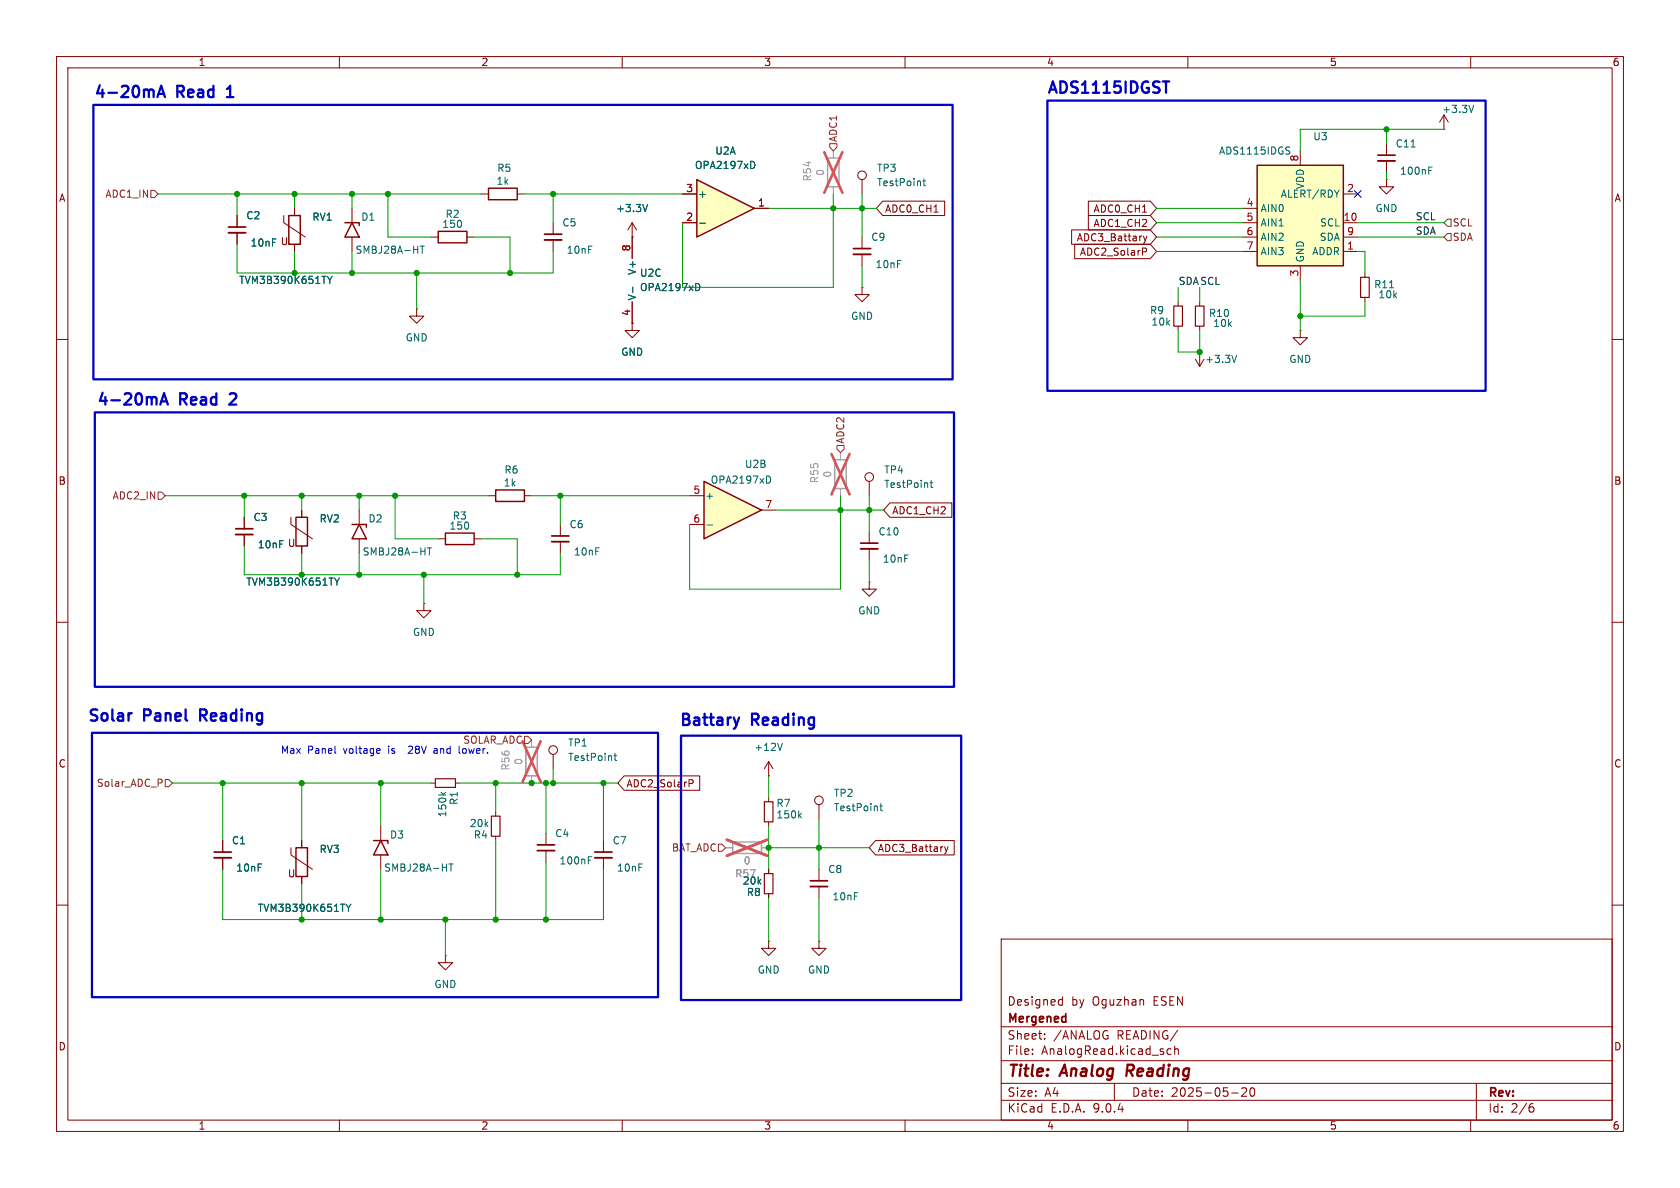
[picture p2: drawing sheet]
<svg xmlns="http://www.w3.org/2000/svg" width="297mm" height="210mm" viewBox="0 0 297 210" stroke-linecap="round" stroke-linejoin="round" font-family="sans-serif">
<g fill="none" stroke="#840000" stroke-width=".18">
<path d="M10 10h277v190h-277zM12 12h273v186h-273zM60 10v2M110 10v2M160 10v2M210 10v2M260 10v2M41.9 38.1v2M62.2 36.8v2.6M255.3 22.9h.1M255.3 20.3l-.8 1.3M255.3 20.3l.7 1.3"/>
<path d="M255.3 20.3v2.6M41.9 41.1v2.1M62.2 41.9v2.6M73.7 54.6v1.3h1.2l-1.2 1.3-1.3-1.3h1.3M73.7 54.6h.1M76.2 41.9h1.3M82.5 41.9h1.3M111.8 57.2v1.2h1.2l-1.2 1.3-1.3-1.3h1.3M111.8 57.2h.1M111.8 41.9v3.8M111.8 53.3v3.9M241.3 48.3v.7"/>
<path d="M241.3 52.6v.7M10 60h2M285 60h2M86.4 87.6h1.2M92.7 87.6h1.3M99.1 92.7v2M99.1 95.8v2M10 110h2M74.9 106.7v1.3h1.3l-1.3 1.2-1.2-1.2h1.2M74.9 106.7h.1M153.7 102.9v1.2h1.2l-1.2 1.3-1.3-1.3h1.3M153.7 102.9h.1"/>
<path d="M285 110h2M10 160h2M177 166h108v32h-108zM187.4 176.7l.4 .1M187.8 176.2v1.5M187.8 177.6l-.4 .1M285 160h2M60 198v2M110 198v2M160 198v2M177 194.5h108M177 191.5h108"/>
<path d="M177 187.5h108M177 181.5h108M182.5 186.3v.1M182.5 185.5v.1M184.7 183.6v.1M184.7 182.8v.1M197 191.5v3M207 185.5l-.4-.1-.3 .3v.4l.2 .2h.5M207.7 185.5l.2-.1 .3 .1 .1 .9M207.7 184.9v1.5M210 198v2M217.7 193.2h1.2"/>
<path d="M219.5 192.4l.6-.1 .2 .1 .1 .3-.9 1.1h.9M221.1 192.4l.2-.1a.81 .81 0 0 1 .6 .6 .81 .81 0 0 1-.3 .8l-.1 .1a.81 .81 0 0 1-.4-1.4zM260 198v2M261 191.5v6.5M270.6 195.7h.4l.2 .3-.1 .5-.5 .1M271 195.1l-.4 .1"/>
</g>
<path d="M199.4 188.2l-.3 2" fill="none" stroke="#840000" stroke-width=".4"/>
<path d="M40.4 40.1h3M97.5 94.7h3.1" fill="none" stroke="#840000" stroke-width=".3"/>
<path d="M40.4 41.1h3M97.5 95.8h3.1" fill="none" stroke="#840000" stroke-width=".33"/>
<path d="M260.5 18.6l-.4 1.3M74.3 43.5h.7M74.6 43.5v1.3M111.9 50.8v.9M123.3 50.1a.68 .68 0 0 1 .4 .6 .68 .68 0 0 1-.4 .7M245.7 50.9h.7" fill="none" stroke="#006464" stroke-width=".18"/>
<path d="M240.5 49h1.6v3.6h-1.6z" fill="none" stroke="#840000" stroke-width=".2"/>
<path d="M61 39.4h2.5v.5M62.2 39.4l1.3 2.5h-2.5zM77.5 40.9h5v2h-5zM87.6 86.6h5.1v2h-5.1z" fill="none" stroke="#840000" stroke-width=".25"/>
<path d="M146.3 27.9h2v5.1h-2z" fill="none" stroke="#a1a1a1" stroke-width=".25"/>
<path d="M147.3 26.7v1.2M147.3 33v1.3" fill="none" stroke="#a1a1a1" stroke-width=".18"/>
<path d="M145.7 26.9l3.2 7.2M148.9 26.9l-3.2 7.2" fill="none" stroke="#e65255" stroke-width=".46"/>
<path d="M124.5 85.1l10.1 5.1-10.1 5.1z" fill="#ffffc2"/>
<path d="M124.5 85.1l10.1 5.1-10.1 5.1z" fill="none" stroke="#840000" stroke-width=".25"/>
<path d="M121.9 87.6h2.6M121.9 92.7h2.6M134.6 90.2h2.6" fill="none" stroke="#840000" stroke-width=".18"/>
<path d="M125 92.8h1M135.8 84.1a.68 .68 0 0 1 .4 .7 .68 .68 0 0 1-.4 .6" fill="none" stroke="#006464" stroke-width=".18"/>
<path d="M147.6 81.3h2v5.1h-2z" fill="none" stroke="#a1a1a1" stroke-width=".25"/>
<path d="M148.6 80v1.3M148.6 86.4v1.2" fill="none" stroke="#a1a1a1" stroke-width=".18"/>
<path d="M147 80.2l3.2 7.2M150.2 80.2l-3.2 7.2" fill="none" stroke="#e65255" stroke-width=".46"/>
<path d="M222.2 29.2h15.3v17.8h-15.3z" fill="#ffffc2"/>
<path d="M51.1 38.1h2v5.1h-2zM86.4 33.3h5v2h-5zM222.2 29.2h15.3v17.8h-15.3zM78.7 94.2h5.1v2.1h-5.1zM52.3 149.9h2.1v5h-2.1zM66 148.6h2.6v.5M67.3 148.6l1.3 2.5h-2.6z" fill="none" stroke="#840000" stroke-width=".25"/>
<g fill="none" stroke="#840000" stroke-width=".18">
<path d="M50.2 38.1v1.3l3.8 2.5M52.1 36.8v1.3M85.1 34.3h1.3M91.4 34.3h1.3M152.4 31.8v2.5M219.7 36.8h2.5M219.7 39.4h2.5M229.9 26.7v2.5M237.5 39.4h2.5M237.5 34.3h2.5M245.1 31.8v1.2h1.3l-1.3 1.3-1.3-1.3h1.3M245.1 31.8h.1"/>
<path d="M245.1 25.4v2M245.1 28.4v2.1M52.1 43.2v1.3M152.4 50.8v1.3h1.3l-1.3 1.2-1.3-1.2h1.3M152.4 50.8h.1M208.3 53.3v.8M208.3 57.7v.7M219.7 41.9h2.5M219.7 44.5h2.5M229.9 58.4v1.3h1.2l-1.2 1.3-1.3-1.3h1.3M229.9 58.4h.1M229.9 47v2.5"/>
<path d="M237.5 41.9h2.5M237.5 44.5h2.5M211.3 63.5l.8 1.3M212.1 62.2h.1M212.1 62.2v2.6M212.9 63.5l-.8 1.3M77.5 95.3h1.2M83.8 95.3h1.3M76.2 138.4h.8M80.5 138.4h.8M39.4 148.6v2M39.4 151.6v2.1"/>
<path d="M51.4 149.9v1.2l3.8 2.6M53.3 148.6v1.3M53.3 154.9v1.3M67.3 146.1v2.5M67.3 151.1v2.6M87.6 143.5v.8M87.6 147.8v.8M78.7 168.9v1.3h1.3l-1.3 1.3-1.2-1.3h1.2M78.7 168.9h.1"/>
<circle cx="152.4" cy="31" r=".76"/>
</g>
<g fill="none" stroke="#006464" stroke-width=".18">
<path d="M163.2 32h.4M163.3 31.6v1.1l.3 .1M227.5 26h.5M227.8 26.6l.2 .3v.2M249.5 26h.7M252.6 30.1h.4M252.6 29.5h.6M57.9 48.8l.4 .7M58.3 49.5v.6M58.7 48.8l-.4 .7M218.6 62.8l-.4 1.3M61.2 159.8l.4 .7"/>
<path d="M62 159.8l-.4 .7M78 140.1l.4 .4M78.8 140.1l-.5 .3M79.4 152.7h.7M79.7 152.7v1.3M61.6 160.5v.6"/>
</g>
<path d="M243.6 27.4h3M37.8 150.6h3.1" fill="none" stroke="#840000" stroke-width=".3"/>
<path d="M243.6 28.4h3M37.8 151.6h3.1" fill="none" stroke="#840000" stroke-width=".33"/>
<path d="M207.5 54.1h1.5v3.6h-1.5zM77 137.7h3.5v1.5h-3.5zM86.9 144.3h1.5v3.5h-1.5z" fill="none" stroke="#840000" stroke-width=".2"/>
<path d="M123.2 31.8l10.1 5-10.1 5.1z" fill="#ffffc2"/>
<path d="M123.2 31.8l10.1 5-10.1 5.1zM52.3 91.4h2.1v5.1h-2.1zM62.2 92.7h2.6v.5M63.5 92.7l1.3 2.6h-2.6z" fill="none" stroke="#840000" stroke-width=".25"/>
<g fill="none" stroke="#840000" stroke-width=".18">
<path d="M41.9 38.1v2M52.1 36.8v1.3M97.8 39.4v2M111.8 39.4l-.8 1.2M111.8 39.4l.7 1.2M111.8 39.4v6.3M120.6 34.3h2.6M120.6 39.4h2.6M133.3 36.8h2.6M156.1 35.6h10.9v2.5h-10.9l-1.2-1.3zM192.4 38.1h11l1.1 1.3-1.1 1.2h-11zM192.4 35.6h11l1.1 1.2-1.1 1.3h-11z"/>
<path d="M41.9 41.1v2.1M52.1 43.2v1.3M97.8 42.4v2.1M111.8 41.9h.1M111.8 57.2h.1M111.8 53.3v3.9M152.4 41.9v2M152.4 45v2M189.4 40.6h14l1.1 1.3-1.1 1.3h-14zM190 43.2h13.4l1.1 1.3-1.1 1.2h-13.4zM202 43.9h.5l.2 .2-.1 .4h-.6M202.2 41.7l.3 .9"/>
<path d="M202.5 42.6l-.3 .4M202.8 41.7l-.3 .9M212.1 53.3v.8M212.1 57.7v.7M43.2 91.4v2.1M43.2 94.5v2M51.4 91.4v1.3l3.8 2.6M53.3 90.2v1.2M53.3 96.5v1.3M63.5 90.2v2.5M63.5 95.3v2.5M153.7 85.1v2.5"/>
<path d="M153.7 94v2M153.7 97v2.1M157.3 88.9h11v2.5h-11l-1.1-1.2zM97.8 133.4v2.5M110.3 137.2h13.4v2.5h-13.4l-1.1-1.3zM121.8 137.8h.5l.2 .3-.1 .3-.6 .1M135.9 137.2h.1M135.9 134.6v2.6M135.9 134.6l-.8 1.3M135.9 134.6l.8 1.3M39.4 148.6v2M39.4 151.6v2.1"/>
<path d="M53.3 148.6v1.3M53.3 154.9v1.3M96.5 147.3v2.1M96.5 150.4v2M106.7 148.6v2M106.7 151.6v2.1M135.9 141v.7M135.9 145.3v.8M135.9 153.7v.7M135.9 158v.8M144.8 142.2v2.6M144.8 153.7v2"/>
<path d="M144.8 156.7v2.1M154.8 148.6h13.9v2.5h-13.9l-1.1-1.2zM167 149.7l.3 .8M167.3 150.5l-.3 .5M167.6 149.7l-.3 .8M135.9 166.4v1.2h1.3l-1.3 1.3-1.3-1.3h1.3M135.9 166.4h.1M144.8 166.4v1.2h1.2l-1.2 1.3-1.3-1.3h1.3M144.8 166.4h.1"/>
<circle cx="153.7" cy="84.3" r=".76"/>
<circle cx="97.8" cy="132.6" r=".76"/>
<circle cx="144.8" cy="141.5" r=".76"/>
</g>
<g fill="none" stroke="#006464" stroke-width=".18">
<path d="M114.5 36.1l-.4 1.3M123.7 39.5h1M133 28.5a.68 .68 0 0 1 .4 .7 .68 .68 0 0 1-.4 .6M57.9 48.8l.4 .7M58.3 49.5v.6M58.7 48.8l-.4 .7M111.9 50.8v.9M123.3 50.1a.68 .68 0 0 1 .4 .6 .68 .68 0 0 1-.4 .7M75.5 96.8h.8M75.9 96.8v1.3M164.4 85.3h.5M164.6 84.9v1.1l.3 .2"/>
<path d="M59.1 102.2l.5 .6M59.6 102.8v.6M60 102.2l-.4 .6M108.5 133.6h.5M108.7 133.2v1.1l.3 .1M138.3 131.4l-.4 1.3M61.2 159.8l.4 .7M62 159.8l-.4 .7M104 152.1h.4M104 151.5h.6M141.3 144.1l.4 .5M141.7 143.8l-.5 .4"/>
<path d="M155.5 142.5h.5M155.7 142.1v1l.3 .2M61.6 160.5v.6"/>
</g>
<path d="M96.3 41.4h3M150.9 43.9h3M41.7 93.5h3M152.1 96h3.1M95 149.4h3M105.2 150.6h3M143.3 155.7h3" fill="none" stroke="#840000" stroke-width=".3"/>
<path d="M96.3 42.4h3M150.9 45h3M41.7 94.5h3M152.1 97h3.1M95 150.4h3M105.2 151.6h3M143.3 156.7h3" fill="none" stroke="#840000" stroke-width=".33"/>
<path d="M211.3 54.1h1.6v3.6h-1.6zM135.1 141.7h1.6v3.6h-1.6zM135.1 154.4h1.6v3.6h-1.6z" fill="none" stroke="#840000" stroke-width=".2"/>
<path d="M93 132.1h2v5.1h-2zM129.5 148.8h5.1v2.1h-5.1z" fill="none" stroke="#a1a1a1" stroke-width=".25"/>
<path d="M94 130.8v1.3M94 137.2v1.2M128.3 149.9h1.2M134.6 149.9h1.3" fill="none" stroke="#a1a1a1" stroke-width=".18"/>
<path d="M92.4 131l3.2 7.2M95.6 131l-3.2 7.2M128.5 148.4l7.2 2.9M135.7 148.4l-7.2 2.9" fill="none" stroke="#e65255" stroke-width=".46"/>
<path d="M26.7 33.7h.6l.6 .6-.6 .6h-.6zM146.7 25.4h1.3v.6l-.7 .7-.6-.7zM255.9 38.7h.6v1.3h-.6l-.6-.6zM255.9 41.3h.6v1.2h-.6l-.6-.6zM148 78.7h1.2v.7l-.6 .6-.6-.6zM27.9 87h.7l.6 .6-.6 .7h-.7zM28.6 137.8l.1 .2-.1 .3M29.2 137.8h.6l.7 .6-.7 .7h-.6zM92.7 130.2h.6l.7 .6-.7 .6h-.6zM127 149.2h.6l.7 .7-.7 .6h-.6z" fill="none" stroke="#725600" stroke-width=".18"/>
<g fill="none" stroke="#009600" stroke-width=".18">
<path d="M27.9 34.3h57.2M41.9 34.3v3.8M52.1 34.3v2.5M62.2 34.3v2.5M68.6 34.3v7.6h7.6M92.7 34.3h27.9M97.8 34.3v5.1M135.9 36.8h19M147.3 34.3v16.5h-26.7v-11.4M152.4 34.3v7.6M204.5 36.8h15.2M204.5 39.4h15.2"/>
<path d="M240 39.4h15.3M245.1 22.9v2.5M245.1 30.5v1.3M255.3 22.9h-25.4v3.8M41.9 43.2v5.1h55.9v-3.8M52.1 44.5v3.8M62.2 44.5v3.8M73.7 48.3v6.3M83.8 41.9h6.4v6.4M152.4 47v3.8M204.5 41.9h15.2M204.5 44.5h15.2"/>
<path d="M208.3 50.8v2.5M208.3 58.4v3.8h3.8v-3.8M212.1 50.8v2.5M229.9 49.5v8.9M240 41.9h15.3M240 44.5h1.3v3.8M241.3 53.3v2.6h-11.4M29.2 87.6h57.2M43.2 96.5v5.1h55.9v-3.8M43.2 87.6v3.8M53.3 87.6v2.6M53.3 97.8v3.8"/>
<path d="M63.5 87.6v2.6M63.5 97.8v3.8M69.8 87.6v7.7h7.7M85.1 95.3h6.3v6.3M94 87.6h27.9M99.1 87.6v5.1M137.2 90.2h19M148.6 87.6v16.5h-26.7v-11.4M153.7 87.6v6.4M153.7 99.1v3.8M74.9 101.6v5.1M30.5 138.4h45.7"/>
<path d="M39.4 138.4v10.2M53.3 138.4v10.2M67.3 138.4v7.7M81.3 138.4h27.9M87.6 138.4v5.1M96.5 138.4v8.9M97.8 135.9v2.5M106.7 138.4v10.2M135.9 137.2v3.8M39.4 153.7v8.9h67.3v-8.9M53.3 156.2v6.4M67.3 153.7v8.9"/>
<path d="M87.6 148.6v14M96.5 152.4v10.2M135.9 146.1v7.6M135.9 158.8v7.6M135.9 149.9h17.8M144.8 144.8v8.9M144.8 158.8v7.6M78.7 162.6v6.3"/>
</g>
<path d="M239.4 33.7l1.2 1.2M240.6 33.7l-1.2 1.2" fill="none" stroke="#000084" stroke-width=".18"/>
<g fill="none" stroke="#0000c2" stroke-width=".4">
<path d="M16.5 18.5h151.9v48.6h-151.9zM27.8 17.2l.7-2 .7 2M28 16.6h1M40.1 17.2h1.2M40.3 15.6l-.2 .1M185.2 17.8h77.4v51.3h-77.4zM205.6 14.4h1.1M16.8 72.9h151.9v48.5h-151.9zM28.3 71.5l.7-2 .7 2M28.5 70.9h1M41.7 70.4l-1.2 1.1h1.3M16.3 129.5h100v46.8h-100z"/>
<path d="M23.1 126.1h.2M120.4 130h49.5v46.8h-49.5zM130.7 126.8l-.5 1.4"/>
</g>
<path d="M59.3 133.1l.1 .1M67 132.3l.2 .3-.6 .1M67.1 133.1l-.1 .1M72.4 131.9l-.2 .1M72.9 132.4l-.7 .8h.7M77.1 132.3l-.3 .1M77.2 132.7h-.3l-.2 .2 .1 .2 .4 .1M81.2 131.9v1.1l.1 .2" fill="none" stroke="#0000c2" stroke-width=".18"/>
<g fill="#009600" stroke="#009600" stroke-width=".18">
<circle cx="68.6" cy="34.3" r=".46"/>
<circle cx="90.2" cy="48.3" r=".46"/>
<circle cx="73.7" cy="48.3" r=".46"/>
<circle cx="91.4" cy="101.6" r=".46"/>
<circle cx="99.1" cy="87.6" r=".46"/>
<circle cx="148.6" cy="90.2" r=".46"/>
<circle cx="153.7" cy="90.2" r=".46"/>
<circle cx="63.5" cy="87.6" r=".46"/>
<circle cx="69.8" cy="87.6" r=".46"/>
<circle cx="74.9" cy="101.6" r=".46"/>
<circle cx="152.4" cy="36.8" r=".46"/>
<circle cx="147.3" cy="36.8" r=".46"/>
<circle cx="97.8" cy="34.3" r=".46"/>
<circle cx="41.9" cy="34.3" r=".46"/>
<circle cx="52.1" cy="48.3" r=".46"/>
<circle cx="62.2" cy="34.3" r=".46"/>
<circle cx="62.2" cy="48.3" r=".46"/>
<circle cx="52.1" cy="34.3" r=".46"/>
<circle cx="78.7" cy="162.6" r=".46"/>
<circle cx="96.5" cy="162.6" r=".46"/>
<circle cx="87.6" cy="162.6" r=".46"/>
<circle cx="94" cy="138.4" r=".46"/>
<circle cx="87.6" cy="138.4" r=".46"/>
<circle cx="67.3" cy="162.6" r=".46"/>
<circle cx="53.3" cy="162.6" r=".46"/>
<circle cx="212.1" cy="62.2" r=".46"/>
<circle cx="135.9" cy="149.9" r=".46"/>
<circle cx="144.8" cy="149.9" r=".46"/>
<circle cx="96.5" cy="138.4" r=".46"/>
<circle cx="106.7" cy="138.4" r=".46"/>
<circle cx="97.8" cy="138.4" r=".46"/>
<circle cx="39.4" cy="138.4" r=".46"/>
<circle cx="53.3" cy="138.4" r=".46"/>
<circle cx="53.3" cy="87.6" r=".46"/>
<circle cx="43.2" cy="87.6" r=".46"/>
<circle cx="53.3" cy="101.6" r=".46"/>
<circle cx="63.5" cy="101.6" r=".46"/>
<circle cx="67.3" cy="138.4" r=".46"/>
<circle cx="245.1" cy="22.9" r=".46"/>
<circle cx="229.9" cy="55.9" r=".46"/>
</g>
<g font-size="2.8" fill="#0000c2">
<text x="16.4" y="17.9">4-20mA</text>
<text x="31.3" y="17.9">Read</text>
<text x="40.9" y="17.9">1</text>
<text x="184.9" y="17.1">ADS1115IDGST</text>
<text x="16.9" y="72.2">4-20mA</text>
<text x="31.8" y="72.2">Read</text>
<text x="41.4" y="72.2">2</text>
<text x="15.3" y="128.1">Solar</text>
<text x="25.4" y="128.1">Panel</text>
<text x="36.1" y="128.1">Reading</text>
<text x="119.9" y="128.9">Battary</text>
<text x="132.9" y="128.9">Reading</text>
</g>
<g font-size="2.8" fill="#840000">
<text x="178" y="190.9">Title:</text>
<text x="187.7" y="190.9">Analog</text>
<text x="200" y="190.9">Reading</text>
</g>
<g font-size="2.1" fill="#840000">
<text x="178" y="178">Designed</text>
<text x="189.4" y="178">by</text>
<text x="193.2" y="178">Oguzhan</text>
<text x="204" y="178">ESEN</text>
<text x="178" y="184">Sheet:</text>
<text x="178" y="181.2">Mergened</text>
<text x="186.2" y="184">/ANALOG</text>
<text x="197.5" y="184">READING/</text>
<text x="178" y="186.7">File:</text>
<text x="184.1" y="186.7">AnalogRead.kicad_sch</text>
<text x="178" y="196.9">KiCad</text>
<text x="178" y="194.1">Size:</text>
<text x="184.7" y="194.1">A4</text>
<text x="185.7" y="196.9">E.D.A.</text>
<text x="193.3" y="196.9">9.0.4</text>
<text x="200" y="194.1">Date:</text>
<text x="207" y="194.1">2025-05-20</text>
<text x="263" y="194.3">Rev:</text>
<text x="263" y="196.9">Id:</text>
<text x="267.1" y="196.9">2/6</text>
</g>
<g font-size="1.8" fill="#840000">
<text x="35" y="11.9">1</text>
<text x="85" y="11.9">2</text>
<text x="135" y="11.9">3</text>
<text x="185" y="11.9">4</text>
<text x="235" y="11.9">5</text>
<text x="285" y="11.9">6</text>
<text x="10.3" y="35.9">A</text>
<text x="285.3" y="35.9">A</text>
<text x="156.4" y="37.8">ADC0_CH1</text>
<text x="193.2" y="40.3">ADC1_CH2</text>
<text x="193.2" y="37.8">ADC0_CH1</text>
<text x="49.5" y="43.5">U</text>
<text x="190.3" y="42.9">ADC3_Battary</text>
<text x="190.8" y="45.4">ADC2_SolarP</text>
<text x="10.3" y="85.9">B</text>
<text x="285.3" y="85.9">B</text>
<text x="157.6" y="91.1">ADC1_CH2</text>
<text x="50.8" y="96.9">U</text>
<text x="10.3" y="135.9">C</text>
<text x="285.3" y="135.9">C</text>
<text x="110.6" y="139.4">ADC2_SolarP</text>
<text x="50.8" y="155.3">U</text>
<text x="155.1" y="150.8">ADC3_Battary</text>
<text x="10.3" y="185.9">D</text>
<text x="285.3" y="185.9">D</text>
<text x="35" y="199.9">1</text>
<text x="85" y="199.9">2</text>
<text x="135" y="199.9">3</text>
<text x="185" y="199.9">4</text>
<text x="235" y="199.9">5</text>
<text x="285" y="199.9">6</text>
</g>
<g font-size="1.8" fill="#006464">
<text x="254.9" y="20.2">+3.3V</text>
<text x="126.4" y="27.5">U2A</text>
<text x="215.4" y="27.5">ADS1115IDGS</text>
<text x="229.6" y="28.6" transform="rotate(-90 229.6 28.6)">8</text>
<text x="232.1" y="25">U3</text>
<text x="246.6" y="26.3">C11</text>
<text x="87.7" y="32.9">1k</text>
<text x="87.8" y="30.6">R5</text>
<text x="122.8" y="30.1">OPA2197xD</text>
<text x="123.3" y="35.2">+</text>
<text x="154.9" y="30.6">TP3</text>
<text x="154.9" y="33.1">TestPoint</text>
<text x="226.3" y="35.2">ALERT/RDY</text>
<text x="230.7" y="33.5" transform="rotate(-90 230.7 33.5)">VDD</text>
<text x="247.4" y="31.1">100nF</text>
<text x="43.4" y="39">C2</text>
<text x="55.1" y="39.2">RV1</text>
<text x="63.8" y="39.2">D1</text>
<text x="78.1" y="40.5">150</text>
<text x="78.7" y="38.7">R2</text>
<text x="99.3" y="40.2">C5</text>
<text x="108.8" y="37.7">+3.3V</text>
<text x="222.8" y="37.7">AIN0</text>
<text x="222.8" y="40.2">AIN1</text>
<text x="233.3" y="40.2">SCL</text>
<text x="243.1" y="37.7">GND</text>
<text x="44.2" y="43.8">10nF</text>
<text x="62.7" y="45.1">SMBJ28A-HT</text>
<text x="100.1" y="45.1">10nF</text>
<text x="153.9" y="42.8">C9</text>
<text x="154.7" y="47.6">10nF</text>
<text x="222.8" y="42.8">AIN2</text>
<text x="222.8" y="45.3">AIN3</text>
<text x="230.7" y="46.5" transform="rotate(-90 230.7 46.5)">GND</text>
<text x="231.9" y="45.3">ADDR</text>
<text x="233.2" y="42.8">SDA</text>
<text x="42.2" y="50.4">TVM3B390K651TY</text>
<text x="112.6" y="53.2" transform="rotate(-90 112.6 53.2)">V-</text>
<text x="112.6" y="48.7" transform="rotate(-90 112.6 48.7)">V+</text>
<text x="113" y="49.1">U2C</text>
<text x="113" y="51.7">OPA2197xD</text>
<text x="242.8" y="51.2">R11</text>
<text x="243.6" y="52.9">10k</text>
<text x="150.4" y="56.7">GND</text>
<text x="203.2" y="55.7">R9</text>
<text x="203.5" y="57.8">10k</text>
<text x="213.6" y="56.2">R10</text>
<text x="214.4" y="58">10k</text>
<text x="71.6" y="60.6">GND</text>
<text x="109.7" y="63.1">GND</text>
<text x="213" y="64.4">+3.3V</text>
<text x="227.8" y="64.4">GND</text>
<text x="89.1" y="83.9">R6</text>
<text x="131.6" y="82.9">U2B</text>
<text x="156.2" y="83.9">TP4</text>
<text x="88.9" y="86.2">1k</text>
<text x="124.6" y="88.5">+</text>
<text x="125.5" y="85.7">OPA2197xD</text>
<text x="156.2" y="86.5">TestPoint</text>
<text x="44.7" y="92.3">C3</text>
<text x="56.4" y="92.6">RV2</text>
<text x="65" y="92.6">D2</text>
<text x="79.4" y="93.8">150</text>
<text x="79.9" y="92">R3</text>
<text x="100.6" y="93.6">C6</text>
<text x="155.2" y="94.8">C10</text>
<text x="45.5" y="97.1">10nF</text>
<text x="64" y="98.4">SMBJ28A-HT</text>
<text x="101.4" y="98.4">10nF</text>
<text x="156" y="99.7">10nF</text>
<text x="43.4" y="103.7">TVM3B390K651TY</text>
<text x="72.9" y="112.6">GND</text>
<text x="151.6" y="108.8">GND</text>
<text x="100.3" y="132.2">TP1</text>
<text x="100.3" y="134.7">TestPoint</text>
<text x="133.2" y="132.9">+12V</text>
<text x="81.1" y="142.4" transform="rotate(-90 81.1 142.4)">R1</text>
<text x="137.2" y="142.8">R7</text>
<text x="147.3" y="141.1">TP2</text>
<text x="147.3" y="143.6">TestPoint</text>
<text x="40.9" y="149.5">C1</text>
<text x="68.8" y="148.4">D3</text>
<text x="79.1" y="144.6" transform="rotate(-90 79.1 144.6)">150k</text>
<text x="83" y="146.4">20k</text>
<text x="83.7" y="148.4">R4</text>
<text x="98.1" y="148.2">C4</text>
<text x="108.2" y="149.5">C7</text>
<text x="137.2" y="144.9">150k</text>
<text x="41.7" y="154.3">10nF</text>
<text x="56.4" y="151">RV3</text>
<text x="67.8" y="154.3">SMBJ28A-HT</text>
<text x="98.8" y="153">100nF</text>
<text x="109" y="154.3">10nF</text>
<text x="146.3" y="154.5">C8</text>
<text x="45.5" y="161.4">TVM3B390K651TY</text>
<text x="131.2" y="156.6">20k</text>
<text x="131.9" y="158.6">R8</text>
<text x="147.1" y="159.4">10nF</text>
<text x="133.9" y="172.3">GND</text>
<text x="142.7" y="172.3">GND</text>
<text x="76.7" y="174.9">GND</text>
</g>
<g font-size="1.8" fill="#725600">
<text x="148.2" y="25.2" transform="rotate(-90 148.2 25.2)">ADC1</text>
<text x="18.5" y="35.2">ADC1_IN</text>
<text x="256.7" y="40.2">SCL</text>
<text x="256.7" y="42.8">SDA</text>
<text x="149.5" y="78.5" transform="rotate(-90 149.5 78.5)">ADC2</text>
<text x="19.8" y="88.5">ADC2_IN</text>
<text x="81.8" y="131.7">SOLAR_ADC</text>
<text x="17" y="139.3">Solar_ADC_P</text>
<text x="118.7" y="150.7">BAT_ADC</text>
</g>
<g font-size="1.8" fill="#a90000">
<text x="121.2" y="34">3</text>
<text x="238.1" y="34">2</text>
<text x="121.2" y="39.1">2</text>
<text x="133.9" y="36.6">1</text>
<text x="220.3" y="36.6">4</text>
<text x="220.3" y="39.1">5</text>
<text x="220.3" y="41.7">6</text>
<text x="237.4" y="39.1">10</text>
<text x="238.1" y="41.7">9</text>
<text x="111.5" y="44.5" transform="rotate(-90 111.5 44.5)">8</text>
<text x="220.3" y="44.2">7</text>
<text x="238.1" y="44.2">1</text>
<text x="229.6" y="49" transform="rotate(-90 229.6 49)">3</text>
<text x="111.5" y="56" transform="rotate(-90 111.5 56)">4</text>
<text x="122.5" y="87.4">5</text>
<text x="135.2" y="89.9">7</text>
<text x="122.5" y="92.5">6</text>
</g>
<g font-size="1.8" fill="#989898">
<text x="143.6" y="32.2" transform="rotate(-90 143.6 32.2)">R54</text>
<text x="145.9" y="31.2" transform="rotate(-90 145.9 31.2)">0</text>
<text x="144.9" y="85.5" transform="rotate(-90 144.9 85.5)">R55</text>
<text x="147.2" y="84.5" transform="rotate(-90 147.2 84.5)">0</text>
<text x="90.3" y="136.3" transform="rotate(-90 90.3 136.3)">R56</text>
<text x="92.6" y="135.3" transform="rotate(-90 92.6 135.3)">0</text>
<text x="129.9" y="155.3">R57</text>
<text x="131.4" y="153">0</text>
</g>
<g font-size="1.8" fill="#0f0f0f">
<text x="250.2" y="41.6">SDA</text>
<text x="250.2" y="39">SCL</text>
<text x="208.3" y="50.5">SDASCL</text>
</g>
<g font-size="1.8" fill="#0000c2">
<text x="49.6" y="133.5">Max</text>
<text x="54.4" y="133.5">Panel</text>
<text x="60.8" y="133.5">voltage</text>
<text x="68.9" y="133.5">is</text>
<text x="72.9" y="133.5">28V</text>
<text x="77.6" y="133.5">and</text>
<text x="82.2" y="133.5">lower.</text>
</g>
</svg>
